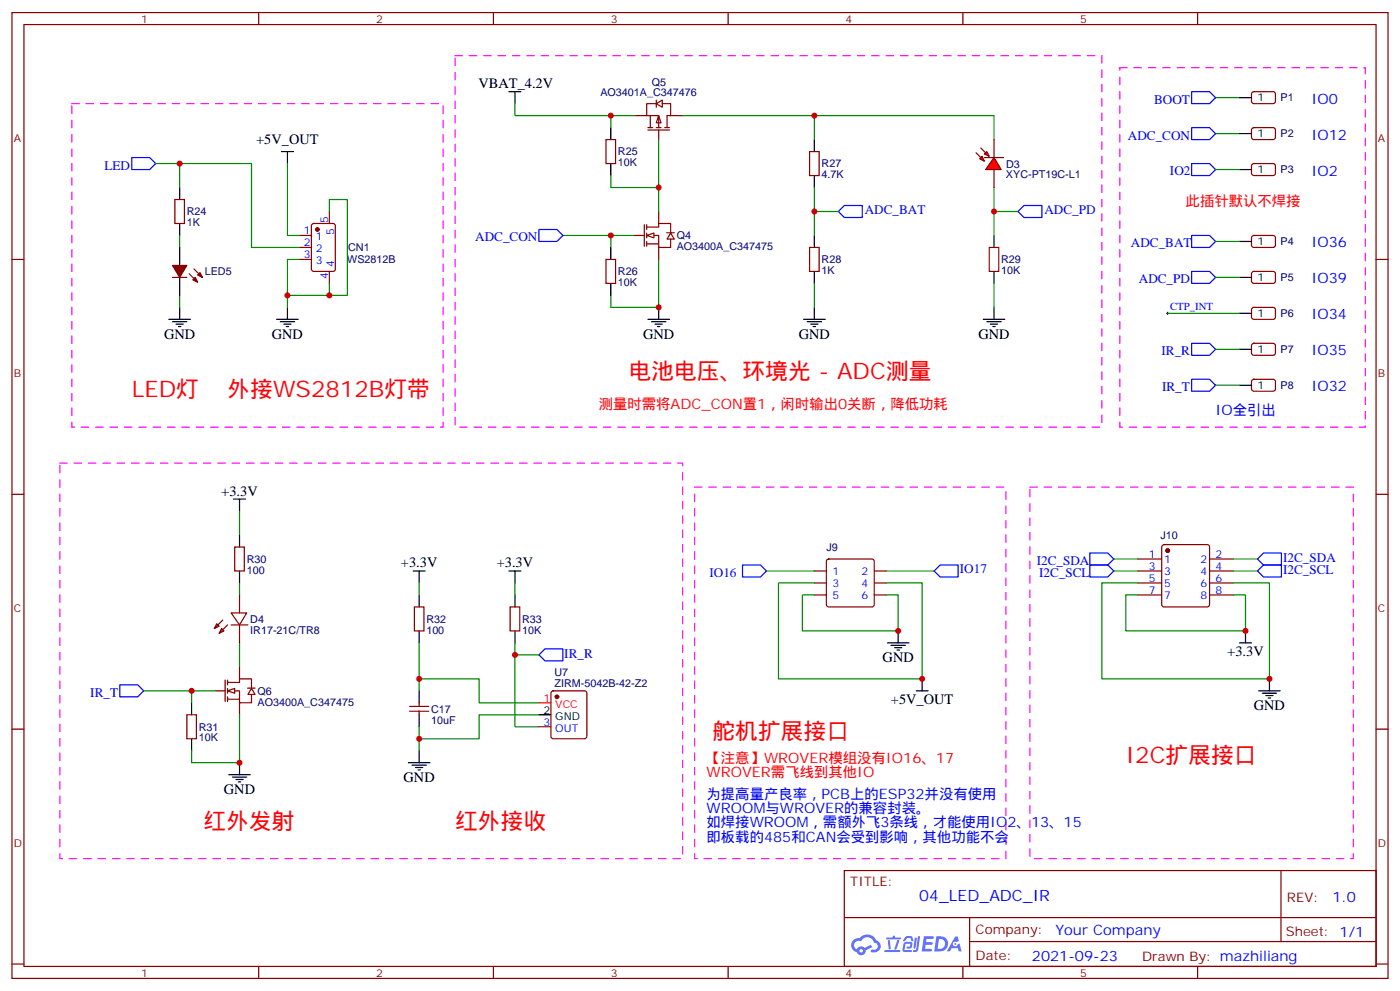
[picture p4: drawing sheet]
<svg xmlns="http://www.w3.org/2000/svg" width="412mm" height="292mm" viewBox="0 0 412 292" stroke-linecap="round" stroke-linejoin="round" font-family="sans-serif">
<g fill="none" stroke="#870000" stroke-width=".35">
<path d="M3.5 3.7h405.4v284.3h-405.4zM7.1 7.2h398.2v277.3h-398.2zM76.2 3.7v3.5M145.3 3.7v3.5M214.5 3.7v3.5M283.6 3.7v3.5M352.8 3.7v3.5M3.5 76.4h3.6M405.3 76.4h3.6M3.5 145.5h3.6M405.3 145.5h3.6M3.5 214.7h3.6"/>
<path d="M405.3 214.7h3.6M248.7 256.3h156.6v28.2h-156.6zM377.3 256.3v20.9M248.7 270.1h156.5M285.6 277.2h119.6M285.6 270.1v14.2M3.5 283.8h3.6M76.2 284.5v3.5M145.3 284.5v3.5M214.5 284.5v3.5M283.6 284.5v3.5M352.8 284.5v3.5"/>
<path d="M405.3 283.8h3.6"/>
</g>
<g fill="#5487ff">
<path d="M272.1 275.6h2.6l.3 .2-.1 .6h-2l-.1 1h1.6l.4 .4-.4 .3h-1.7l-.2 1.2 1.8 .1 .3 .3-.2 .4h-2.9z"/>
<path d="M281.4 275.7h.7l.4 1.3-.7 .3a.74 .74 0 0 0-1.1 .3 .74 .74 0 0 0 .5 1.1 .74 .74 0 0 0 .9-.7l.5-.3 .7 2.4h-.9l-.2-1h-1.9l-.5 1h-.9z"/>
<path d="M269.5 276.1h.6l-.4 2.9a.31 .31 0 0 1-.3 .3 .31 .31 0 0 1-.3-.3z"/>
<path d="M270.4 275.6h.6l-.5 4a.89 .89 0 0 1-.7 .7 .89 .89 0 0 1-.9-.3l1-.5z"/>
<path d="M266.8 275.8l.6-.2 1.2 .1 .5 1.3-.6 .1-.4-.9-1 .1a.95 .95 0 0 1-1 .8l-.1-.2z"/>
<path d="M266.4 277.5l1.8-.2a1.04 1.04 0 0 1 .6 1.1 1.04 1.04 0 0 1-.8 .9h-.7a.29 .29 0 0 1-.3-.4 .29 .29 0 0 1 .3-.2h.7l.2-.8h-1.4l-.4 1.7 1.9 .1a.29 .29 0 0 1 .3 .3 .29 .29 0 0 1-.3 .3h-2l-.4-.3 .2-2.1z"/>
<path d="M260.5 279.7h4.4a.3 .3 0 0 1 .3 .3 .3 .3 0 0 1-.3 .3h-4.3z"/>
<path d="M264.3 276.8h.6l-.5 1.6a1.02 1.02 0 0 1-.7 1.2l-.2-.3z"/>
<path d="M261.5 276.8h.6l.3 2.4-.3 .3-.3-.2z"/>
<path d="M261.1 276h1.9l.2-.5h.5l-.1 .5h1.5a.29 .29 0 0 1 .3 .3 .29 .29 0 0 1-.3 .3h-3.9z"/>
<path d="M275.8 275.6l-.6 4.5h1.4a2.27 2.27 0 0 0 2.7-2.3 2.27 2.27 0 0 0-2.7-2.2zM276.6 276.4a1.5 1.5 0 0 1 1.8 1.6 1.5 1.5 0 0 1-1.9 1.3h-.3z"/>
<path d="M251.4 276.8a2.09 2.09 0 0 0 1 3.5 1.37 1.37 0 0 0 1.5 .9 1.37 1.37 0 0 0 1.1-1.4l2-1-.5-.7-1.8 1a1.4 1.4 0 0 0-2.3 .4 1.32 1.32 0 0 1-.6-1.9 1.32 1.32 0 0 1 1.9-.4 2.02 2.02 0 0 1 2-1.3 2.02 2.02 0 0 1 1.8 1.6 1.09 1.09 0 0 1 1.1 1.4 1.09 1.09 0 0 1-1.6 .7 .41 .41 0 0 0-.5 .3 .41 .41 0 0 0 .4 .5 1.89 1.89 0 0 0 2.4-1.2 1.89 1.89 0 0 0-1.2-2.4 2.98 2.98 0 0 0-5-.6l-1 .1zM253.2 279.9a.52 .52 0 0 1 1 0 .52 .52 0 0 1-1 0z"/>
<circle cx="281.4" cy="277.9" r=".28"/>
</g>
<g fill="none" stroke="#000" stroke-width=".35">
<path d="M52.9 55.2v3.5M82.9 44.6h3.5M84.7 44.6v3.6M52.9 65.8v3.5M179.9 72.8v3.6M49.7 94h6.4M50.8 94.7h4.2M51.9 95.4h2.1M52.6 96.1h.7M52.9 90.5v3.5M81.5 94h6.3M82.5 94.7h4.3"/>
<path d="M83.6 95.4h2.1M84.3 96.1h.7M84.7 90.5v3.5M179.9 83.4v3.6M190.9 94h6.3M191.9 94.7h4.2M193 95.4h2.1M193.7 96.1h.7M194 90.5v3.5"/>
</g>
<g fill="none" stroke="#870000" stroke-width=".35">
<path d="M51.5 58.7h2.8v7.1h-2.8zM88.2 69.3h3.5M88.2 72.8h3.5M88.2 76.4h3.5M92 66l.4-.2h5.7l.6 .4 .1 13-.5 .6-5.9 .1-.6-.5-.1-12.9zM97 62.3v3.5M97 79.9v3.5M178.5 76.4h2.8v7h-2.8zM187 69.3h2.8M189.8 66.1v6.4M190.5 69.3h3.5v3.5h3.6v-2.4M190.5 66.9h3.5v-1.1h3.6v2.8"/>
<path d="M190.5 66.1v1.5M190.5 68.6v1.4M190.5 71.1v1.4M190.5 71.8h3.5M194 62.3v3.5M194 72.8v3.6M196.4 68.5h2.2M197.6 68.6l1 1.8h-2.1z"/>
</g>
<path d="M38.8 46.4h5.3l1.8 1.8-1.8 1.7h-5.3z" fill="none" stroke="#00f" stroke-width=".35"/>
<circle cx="93.5" cy="67.6" r=".53" fill="#870000" stroke="#870000" stroke-width=".35"/>
<path d="M45.9 48.2h28.2v24.6h14.1M52.9 48.2v7M84.7 48.2v21.1h3.5M52.9 69.3v3.5M88.2 76.4h-3.5v14.1M97 62.3v-3.6h5.3v28.3h-5.3v-3.6M165.8 69.3h21.2M179.9 69.3v3.5M194 76.4v14.1h-14.1v-3.5M52.9 87v3.5M84.7 87h12.3" fill="none" stroke="#008700" stroke-width=".35"/>
<path d="M190.5 69.3l2.1-.7v1.4z" fill="#fff" stroke="#870000" stroke-width=".35"/>
<path d="M158.7 67.6h5.3l1.8 1.7-1.8 1.8h-5.3zM246.9 62.3l1.8-1.8h5.3v3.5h-5.3zM299.9 62.3l1.7-1.8h5.3v3.5h-5.3zM158.7 192.8l1.8-1.8h5.3v3.6h-5.3zM35.3 201.6h5.3l1.7 1.8-1.7 1.7h-5.3z" fill="none" stroke="#00f" stroke-width=".35"/>
<path d="M194 34l.7 2.2h-1.4z" fill="#fff" stroke="#870000" stroke-width=".35"/>
<g fill="none" stroke="#870000" stroke-width=".35">
<path d="M187 34h3.5M190.5 34h3.5v3.6M190.9 38.3h6.3M190.9 37.6h1.4M191.6 34v3.6M193.3 30.5l1.8-1v2.1zM193.3 30.5h-2.8v3.5M193.3 29.5v2.1M193.3 37.6h1.4M194 38.3v2.8M195.1 30.5h2.5v3.5h-1.1v3.6M195.8 37.6h1.4"/>
<path d="M197.6 34h3.5M178.5 41.1h2.8v7.1h-2.8zM238.5 44.6h2.8v7.1h-2.8zM238.5 72.8h2.8v7.1h-2.8zM291.4 72.8h2.8v7.1h-2.8zM69.1 161h2.9v7.1h-2.9zM70.6 175.2v5.2M63.9 183.6l.7 .7-1.5 .7zM65.3 185l.7 .7-1.4 .7zM65.6 182.6l-2.5 2.4M67 184l-2.4 2.4M68.1 180.4h4.6l-2.1 3.6z"/>
<path d="M68.1 184h4.9M70.6 184v5.3M70.6 196.3v3.5M63.5 203.4h2.8M66.3 200.2v6.4M67 203.4h3.6v3.5h3.5v-2.5M67 200.9h3.6v-1.1h3.5v2.9M67 200.2v1.4M67 202.7v1.4M67 205.1v1.5M67 205.8h3.6M70.6 206.9v3.5"/>
<path d="M72.9 202.6h2.3M74.1 202.7l1 1.7h-2.1zM158.7 214h3.6M162.5 203.6l.5-.2h9.2l.5 .2 .2 .5v12.7l-.3 .5-.4 .2h-9.2l-.5-.2-.2-.5v-12.7z"/>
</g>
<g fill="none" stroke="#000" stroke-width=".35">
<path d="M149.9 27h3.6M151.7 27v3.5M179.9 37.6v3.5M179.9 48.2v3.5M239.9 41.1v3.5M239.9 51.7v3.5M239.9 69.3v3.5M239.9 79.9v3.5M292.8 69.3v3.5M292.8 79.9v3.5M236.7 94h6.4M237.8 94.7h4.2"/>
<path d="M238.8 95.4h2.1M239.5 96.1h.7M239.9 90.5v3.5M289.6 94h6.4M290.7 94.7h4.2M291.7 95.4h2.2M292.5 96.1h.7M292.8 90.5v3.5M70.6 157.5v3.5M70.6 168.1v3.5M158.7 210.4h3.6"/>
</g>
<path d="M151.7 30.5v3.5h28.2M187 34h-7.1v3.6M201.1 34h38.8v7.1M239.9 34h52.9v7.1M179.9 51.7v3.5h14.1M194 41.1v21.2M239.9 55.2v14.1M292.8 55.2v14.1M239.9 62.3h7M292.8 62.3h7.1M239.9 83.4v7.1M292.8 83.4v7.1" fill="none" stroke="#008700" stroke-width=".35"/>
<circle cx="164" cy="205.1" r=".53" fill="#870000" stroke="#870000" stroke-width=".35"/>
<path d="M158.7 206.9h3.6" fill="none" stroke="#f00" stroke-width=".35"/>
<path d="M67 203.4l2.1-.7v1.4z" fill="#fff" stroke="#870000" stroke-width=".35"/>
<g fill="none" stroke="#000" stroke-width=".35">
<path d="M68.8 146.9h3.5M70.6 146.9v3.6M121.7 168.1h3.5M123.5 168.1v3.5M123.5 175.2v3.5M149.9 168.1h3.6M151.7 168.1v3.5M151.7 175.2v3.5M123.5 185.7v3.6M151.7 185.7v3.6M261.4 189.3h6.4M262.5 190h4.2"/>
<path d="M263.5 190.7h2.1M264.2 191.4h.7M264.6 185.7v3.6M271.6 199.8v3.6M365.1 189.3h3.6M366.9 185.7v3.6M373.9 199.8v3.6M56.4 206.9v3.5M56.4 217.5v3.5M123.5 203.4v3.5M123.5 210.4v3.6M269.9 203.4h3.5"/>
<path d="M370.8 203.4h6.3M371.8 204.1h4.3M372.9 204.8h2.1M373.6 205.5h.7M67.4 228.1h6.3M68.4 228.8h4.3M69.5 229.5h2.1M70.2 230.2h.7M70.6 224.5v3.6M120.3 224.5h6.3M121.4 225.2h4.2M122.4 226h2.1"/>
<path d="M123.1 226.7h.7M123.5 221v3.5"/>
</g>
<g fill="none" stroke="#870000" stroke-width=".35">
<path d="M292.8 41.1v5.3M292.8 49.9v5.3M122.1 178.7h2.8v7h-2.8zM150.3 178.7h2.8v7h-2.8zM239.9 168.1h3.5M239.9 171.6h3.5M239.9 175.2h3.5M243.7 164.8l.4-.2h12.7l.5 .2 .2 .5v12.7l-.2 .5-.5 .2h-12.7l-.5-.3-.2-.4v-12.7zM257.5 168.1h3.6M257.5 171.6h3.6M257.5 175.2h3.6M335.1 168.1h7.1"/>
<path d="M335.1 171.6h7.1M335.1 175.2h7.1M335.1 164.6h7.1M342.4 160.5l.5-.2h12.7l.5 .2 .2 .5v17l-.2 .5-.5 .2h-12.7l-.5-.3-.2-.4v-17zM356.3 168.1h7.1M356.3 171.6h7.1M356.3 175.2h7.1M356.3 164.6h7.1M55 210.4h2.9v7.1h-2.9zM120.6 209.4h5.7M120.6 208h5.7M123.5 206.9v1.1"/>
<path d="M123.5 209.4v1"/>
</g>
<g fill="none" stroke="#008700" stroke-width=".35">
<path d="M70.6 150.5v7M70.6 171.6v3.6M123.5 171.6v3.6M151.7 171.6v3.6M225.8 168.1h14.1M239.9 175.2h-3.5v10.5h28.2v-10.5h-3.5M239.9 171.6h-10.6v28.2h42.3v-28.2h-10.5M261.1 168.1h14.1M328.1 168.1h7M328.1 164.6h7M335.1 175.2h-3.5v10.5h35.3v-10.5h-3.5M335.1 171.6h-10.5v28.2h49.3v-28.2h-10.5"/>
<path d="M363.4 168.1h7M363.4 164.6h7M70.6 189.3v7M123.5 199.8h17.6v7.1h17.6M123.5 189.3v14.1M151.7 189.3v24.7h7M151.7 192.8h7M42.3 203.4h21.2M56.4 203.4v3.5M70.6 210.4v14.1h-14.2v-3.5M123.5 214v7M158.7 210.4h-17.6v7.1h-17.6"/>
</g>
<path d="M218.7 166.3h5.3l1.8 1.8-1.8 1.8h-5.3zM275.2 168.1l1.7-1.8h5.3v3.6h-5.3zM321 162.8h5.3l1.8 1.8-1.8 1.7h-5.3zM321 166.3h5.3l1.8 1.8-1.8 1.8h-5.3zM370.4 164.6l1.8-1.8h5.3v3.5h-5.3zM370.4 168.1l1.8-1.8h5.3v3.6h-5.3z" fill="none" stroke="#00f" stroke-width=".35"/>
<circle cx="344" cy="162.1" r=".53" fill="#870000" stroke="#870000" stroke-width=".35"/>
<g fill="#f00" stroke="#870000" stroke-width=".35">
<path d="M288.6 46.7l.7-.7 .7 1.4z"/>
<path d="M290 45.3l.7-.7 .7 1.4z"/>
</g>
<g fill="#870000" stroke="#870000" stroke-width=".35">
<path d="M287.5 45l1.4 1.4z"/>
<path d="M288.9 43.6l1.4 1.4z"/>
</g>
<g fill="#f00" stroke="#870000" stroke-width=".35">
<path d="M290 46.4h5.6z"/>
<path d="M292.8 46.4l2.1 3.5h-4.6z"/>
</g>
<path d="M365.1 39.3h3.6M365.1 28.8h3.6M365.1 49.9h3.6M52.9 72.8v5.3M365.1 71.1h3.6M52.9 81.7v5.3M365.1 81.7h3.6M365.1 92.3h3.6M365.1 102.8h3.6M365.1 113.4h3.6" fill="none" stroke="#000" stroke-width=".35"/>
<g fill="#870000" stroke="#870000" stroke-width=".35">
<path d="M50.8 78.1h4.2l-2.1 3.6z"/>
<path d="M56.8 82.4l.7-.7 .7 1.4z"/>
<path d="M58.2 81l.7-.7 .7 1.4z"/>
</g>
<path d="M368.9 37.8l.5-.2h5.9l.4 .7-.1 2.4-.6 .4-5.9-.1-.4-.6v-2.1zM368.9 27.2l.5-.2h5.9l.4 .7-.1 2.4-.6 .4-5.9-.1-.4-.6v-2.1zM368.9 48.4l.5-.2h5.9l.4 .7-.1 2.4-.6 .4-5.9-.1-.4-.6v-2.1zM57.1 79.2l2.5 2.5M368.9 69.5l.5-.2 5.9 .1 .4 .6-.1 2.4-.6 .4h-5.9l-.4-.7v-2.1zM50.8 81.7h4.2M55.7 80.6l2.5 2.5M368.9 80.1l.5-.2 5.9 .1 .4 .6-.1 2.4-.6 .4h-5.9l-.4-.7v-2.1zM368.9 90.7l.5-.2h5.9l.4 .7-.1 2.4-.6 .4-5.9-.1-.4-.6v-2.1zM368.9 101.3l.5-.2h5.9l.4 .7-.1 2.4-.6 .4-5.9-.1-.4-.6v-2.1zM368.9 111.9l.5-.2h5.9l.4 .7-.1 2.4-.6 .4-5.9-.1-.4-.6v-2.1z" fill="none" stroke="#870000" stroke-width=".35"/>
<path d="M358.1 39.3h7M358.1 28.8h7M358.1 49.9h7M358.1 71.1h7M344 92.3h21.1M358.1 81.7h7M358.1 102.8h7M358.1 113.4h7" fill="none" stroke="#008700" stroke-width=".35"/>
<path d="M351 37.6h5.3l1.8 1.7-1.8 1.8h-5.3zM351 27h5.3l1.8 1.8-1.8 1.7h-5.3zM351 48.2h5.3l1.8 1.7-1.8 1.8h-5.3zM351 79.9h5.3l1.8 1.8-1.8 1.7h-5.3zM351 69.3h5.3l1.8 1.8-1.8 1.7h-5.3zM351 111.7h5.3l1.8 1.7-1.8 1.8h-5.3zM351 101.1h5.3l1.8 1.7-1.8 1.8h-5.3z" fill="none" stroke="#00f" stroke-width=".35"/>
<path d="M343.6 92.3h.7M344 91.9v.7" fill="none" stroke="#000" stroke-width=".29"/>
<path d="M134.1 16.4h190.5v109.4h-190.5zM329.8 19.9h72.4v105.9h-72.4zM21.2 30.5h109.3v95.3h-109.3zM17.6 136.3h183.5v116.5h-183.5zM204.6 143.4h91.7v109.4h-91.7zM303.4 143.4h95.2v109.4h-95.2z" fill="none" stroke="#f0f" stroke-width=".35" stroke-dasharray="2.1 2.1"/>
<g fill="#c00">
<circle cx="52.9" cy="48.2" r=".88"/>
<circle cx="84.7" cy="87" r=".88"/>
<circle cx="97" cy="87" r=".88"/>
<circle cx="194" cy="90.5" r=".88"/>
<circle cx="179.9" cy="69.3" r=".88"/>
<circle cx="194" cy="55.2" r=".88"/>
<circle cx="239.9" cy="62.3" r=".88"/>
<circle cx="179.9" cy="34" r=".88"/>
<circle cx="292.8" cy="62.3" r=".88"/>
<circle cx="239.9" cy="34" r=".88"/>
<circle cx="56.4" cy="203.4" r=".88"/>
<circle cx="70.6" cy="224.5" r=".88"/>
<circle cx="123.5" cy="199.8" r=".88"/>
<circle cx="123.5" cy="217.5" r=".88"/>
<circle cx="151.7" cy="192.8" r=".88"/>
<circle cx="264.6" cy="185.7" r=".88"/>
<circle cx="271.6" cy="199.8" r=".88"/>
<circle cx="366.9" cy="185.7" r=".88"/>
<circle cx="373.9" cy="199.8" r=".88"/>
</g>
<g font-size="6.7" fill="#f00">
<text x="185.2" y="111.7">电池电压、环境光 - ADC测量</text>
<text x="38.8" y="116.9">LED灯</text>
<text x="67" y="116.9">外接WS2812B灯带</text>
<text x="209.9" y="217.5">舵机扩展接口</text>
<text x="331.6" y="224.5">I2C扩展接口</text>
<text x="60" y="243.9">红外发射</text>
<text x="134.1" y="243.9">红外接收</text>
</g>
<text font-size="4.6" fill="#00f" x="270.8" y="265.3">04_LED_ADC_IR</text>
<g font-size="4.2">
<text x="141" y="25.9">VBAT_4.2V</text>
<text x="75.5" y="42.5">+5V_OUT</text>
<text x="48.3" y="99.7">GND</text>
<text x="80.1" y="99.7">GND</text>
<text x="189.4" y="99.7">GND</text>
<text x="235.3" y="99.7">GND</text>
<text x="288.2" y="99.7">GND</text>
<text x="65.2" y="145.9">+3.3V</text>
<text x="118.1" y="167.1">+3.3V</text>
<text x="146.3" y="167.1">+3.3V</text>
<text x="260" y="194.9">GND</text>
<text x="361.5" y="193.2">+3.3V</text>
<text x="262.4" y="207.3">+5V_OUT</text>
<text x="369.4" y="209">GND</text>
<text x="66" y="233.7">GND</text>
<text x="118.9" y="230.2">GND</text>
</g>
<g font-size="4.2" fill="#00f">
<text x="386.3" y="30.5">IO0</text>
<text x="386.3" y="41.1">IO12</text>
<text x="386.3" y="51.7">IO2</text>
<text x="386.3" y="72.8">IO36</text>
<text x="386.3" y="83.4">IO39</text>
<text x="386.3" y="94">IO34</text>
<text x="386.3" y="104.6">IO35</text>
<text x="386.3" y="115.2">IO32</text>
<text x="358.1" y="122.2">IO全引出</text>
<text x="208.1" y="235.1">为提高量产良率，PCB上的ESP32并没有使用</text>
<text x="208.1" y="239.4">WROOM与WROVER的兼容封装。</text>
<text x="208.1" y="243.6">如焊接WROOM，需额外飞3条线，才能使用IO2、</text>
<text x="303.7" y="243.6">13、15</text>
<text x="208.1" y="247.8">即板载的485和CAN会受到影响，其他功能不会</text>
<text x="392.5" y="265.6">1.0</text>
<text x="310.9" y="275.1">Your Company</text>
<text x="304" y="282.9">2021-09-23</text>
</g>
<g font-size="4.2" fill="#f00">
<text x="349.2" y="60.5">此插针默认不焊接</text>
<text x="176.4" y="120.5">测量时需将ADC_CON置1，闲时输出0关断，降低功耗</text>
<text x="208.1" y="224.5">【注意】WROVER模组没有IO16、17</text>
<text x="208.1" y="228.8">WROVER需飞线到其他IO</text>
</g>
<g font-size="3.9" fill="#00f">
<text x="340" y="30.5">BOOT</text>
<text x="332.2" y="41.1">ADC_CON</text>
<text x="30.7" y="49.9">LED</text>
<text x="344.6" y="51.6">IO2</text>
<text x="254.7" y="63">ADC_BAT</text>
<text x="307.6" y="63">ADC_PD</text>
<text x="140" y="71.1">ADC_CON</text>
<text x="333.1" y="72.8">ADC_BAT</text>
<text x="335.5" y="83.4">ADC_PD</text>
<text x="342.1" y="104.6">IR_R</text>
<text x="342.3" y="115.2">IR_T</text>
<text x="305.4" y="166.3">I2C_SDA</text>
<text x="378" y="165.3">I2C_SDA</text>
<text x="209" y="169.9">IO16</text>
<text x="282.8" y="168.8">IO17</text>
<text x="306.1" y="169.9">I2C_SCL</text>
<text x="378" y="168.8">I2C_SCL</text>
<text x="166.2" y="193.6">IR_R</text>
<text x="26.6" y="205.1">IR_T</text>
</g>
<g font-size="3.9" fill="#800">
<text x="250.5" y="260.9">TITLE:</text>
<text x="379.1" y="265.6">REV:</text>
<text x="287.4" y="275.1">Company:</text>
<text x="378.7" y="275.7">Sheet: 1/1</text>
<text x="287.4" y="282.8">Date:</text>
<text x="336.4" y="282.8">Drawn By: mazhiliang</text>
</g>
<g font-size="3.2" fill="#800">
<text x="41.6" y="6.7">1</text>
<text x="110.8" y="6.7">2</text>
<text x="179.9" y="6.7">3</text>
<text x="249.1" y="6.7">4</text>
<text x="318.2" y="6.7">5</text>
<text x="4.1" y="41.8">A</text>
<text x="405.9" y="41.8">A</text>
<text x="4.1" y="110.9">B</text>
<text x="405.9" y="110.9">B</text>
<text x="4.1" y="180.1">C</text>
<text x="405.9" y="180.1">C</text>
<text x="4.1" y="249.2">D</text>
<text x="405.9" y="249.2">D</text>
<text x="41.6" y="287.5">1</text>
<text x="110.8" y="287.5">2</text>
<text x="179.9" y="287.5">3</text>
<text x="249.1" y="287.5">4</text>
<text x="318.2" y="287.5">5</text>
</g>
<g font-size="3.2" fill="#000080">
<text x="176.9" y="28.1">AO3401A_C347476</text>
<text x="192" y="25.2">Q5</text>
<text x="377.2" y="29.9">P1</text>
<text x="377.2" y="40.4">P2</text>
<text x="182" y="45.8">R25</text>
<text x="182" y="48.9">10K</text>
<text x="242" y="52.4">4.7K</text>
<text x="242" y="49.2">R27</text>
<text x="296.3" y="52.5">XYC-PT19C-L1</text>
<text x="296.3" y="49.3">D3</text>
<text x="377.2" y="51">P3</text>
<text x="55" y="63.3">R24</text>
<text x="55" y="66.5">1K</text>
<text x="199.3" y="70.5">Q4</text>
<text x="102.3" y="77.6">WS2812B</text>
<text x="102.5" y="74">CN1</text>
<text x="199.3" y="73.6">AO3400A_C347475</text>
<text x="242" y="77.4">R28</text>
<text x="294.9" y="77.5">R29</text>
<text x="377.2" y="72.2">P4</text>
<text x="60.3" y="81.1">LED5</text>
<text x="182" y="81.1">R26</text>
<text x="242" y="80.6">1K</text>
<text x="294.9" y="80.7">10K</text>
<text x="377.2" y="82.8">P5</text>
<text x="182" y="84.2">10K</text>
<text x="377.2" y="93.4">P6</text>
<text x="377.2" y="104">P7</text>
<text x="377.2" y="114.6">P8</text>
<text x="341.9" y="158.7">J10</text>
<text x="72.7" y="165.7">R30</text>
<text x="243.4" y="162.2">J9</text>
<text x="72.7" y="168.9">100</text>
<text x="73.7" y="183.3">D4</text>
<text x="125.6" y="183.3">R32</text>
<text x="153.8" y="183.4">R33</text>
<text x="73.7" y="186.6">IR17-21C/TR8</text>
<text x="125.6" y="186.6">100</text>
<text x="153.8" y="186.5">10K</text>
<text x="163.3" y="202.1">ZIRM-5042B-42-Z2</text>
<text x="163.4" y="199">U7</text>
<text x="75.9" y="207.7">AO3400A_C347475</text>
<text x="75.9" y="204.5">Q6</text>
<text x="127" y="209.8">C17</text>
<text x="58.6" y="215.1">R31</text>
<text x="127" y="213">10uF</text>
<text x="58.6" y="218.3">10K</text>
</g>
<g font-size="3.2">
<text x="370.4" y="29.8">1</text>
<text x="370.4" y="40.4">1</text>
<text x="370.4" y="51">1</text>
<text x="370.4" y="72.1">1</text>
<text x="370.4" y="82.7">1</text>
<text x="370.4" y="93.3">1</text>
<text x="370.4" y="103.9">1</text>
<text x="370.4" y="114.5">1</text>
<text x="160.1" y="210.1">2</text>
<text x="163.6" y="211.8">GND</text>
</g>
<g font-size="3.2" fill="#00f">
<text x="96.7" y="65.6" transform="rotate(-90 96.7 65.6)">5</text>
<text x="89.5" y="69">1</text>
<text x="93" y="70.7">1</text>
<text x="98.4" y="69.1" transform="rotate(-90 98.4 69.1)">5</text>
<text x="89.5" y="72.5">2</text>
<text x="89.5" y="76">3</text>
<text x="93" y="74.3">2</text>
<text x="93" y="77.8">3</text>
<text x="96.7" y="82.1" transform="rotate(-90 96.7 82.1)">4</text>
<text x="98.4" y="78.6" transform="rotate(-90 98.4 78.6)">4</text>
<text x="344.7" y="91.4">CTP_INT</text>
<text x="338.4" y="164.2">1</text>
<text x="338.4" y="167.7">3</text>
<text x="342.9" y="165.6">1</text>
<text x="353.6" y="165.6">2</text>
<text x="358.1" y="164.2">2</text>
<text x="358.1" y="167.7">4</text>
<text x="245.2" y="169.2">1</text>
<text x="245.2" y="172.7">3</text>
<text x="253.7" y="169.2">2</text>
<text x="253.7" y="172.7">4</text>
<text x="338.4" y="171.3">5</text>
<text x="342.9" y="169.2">3</text>
<text x="342.9" y="172.7">5</text>
<text x="353.6" y="169.2">4</text>
<text x="353.6" y="172.7">6</text>
<text x="358.1" y="171.3">6</text>
<text x="245.2" y="176.2">5</text>
<text x="253.7" y="176.2">6</text>
<text x="338.4" y="174.8">7</text>
<text x="342.9" y="176.2">7</text>
<text x="353.6" y="176.2">8</text>
<text x="358.1" y="174.8">8</text>
<text x="160.1" y="213.6">3</text>
<text x="163.6" y="215.4">OUT</text>
</g>
<g font-size="3.2" fill="#f00">
<text x="160.1" y="206.6">1</text>
<text x="163.6" y="208.3">VCC</text>
</g>
</svg>
